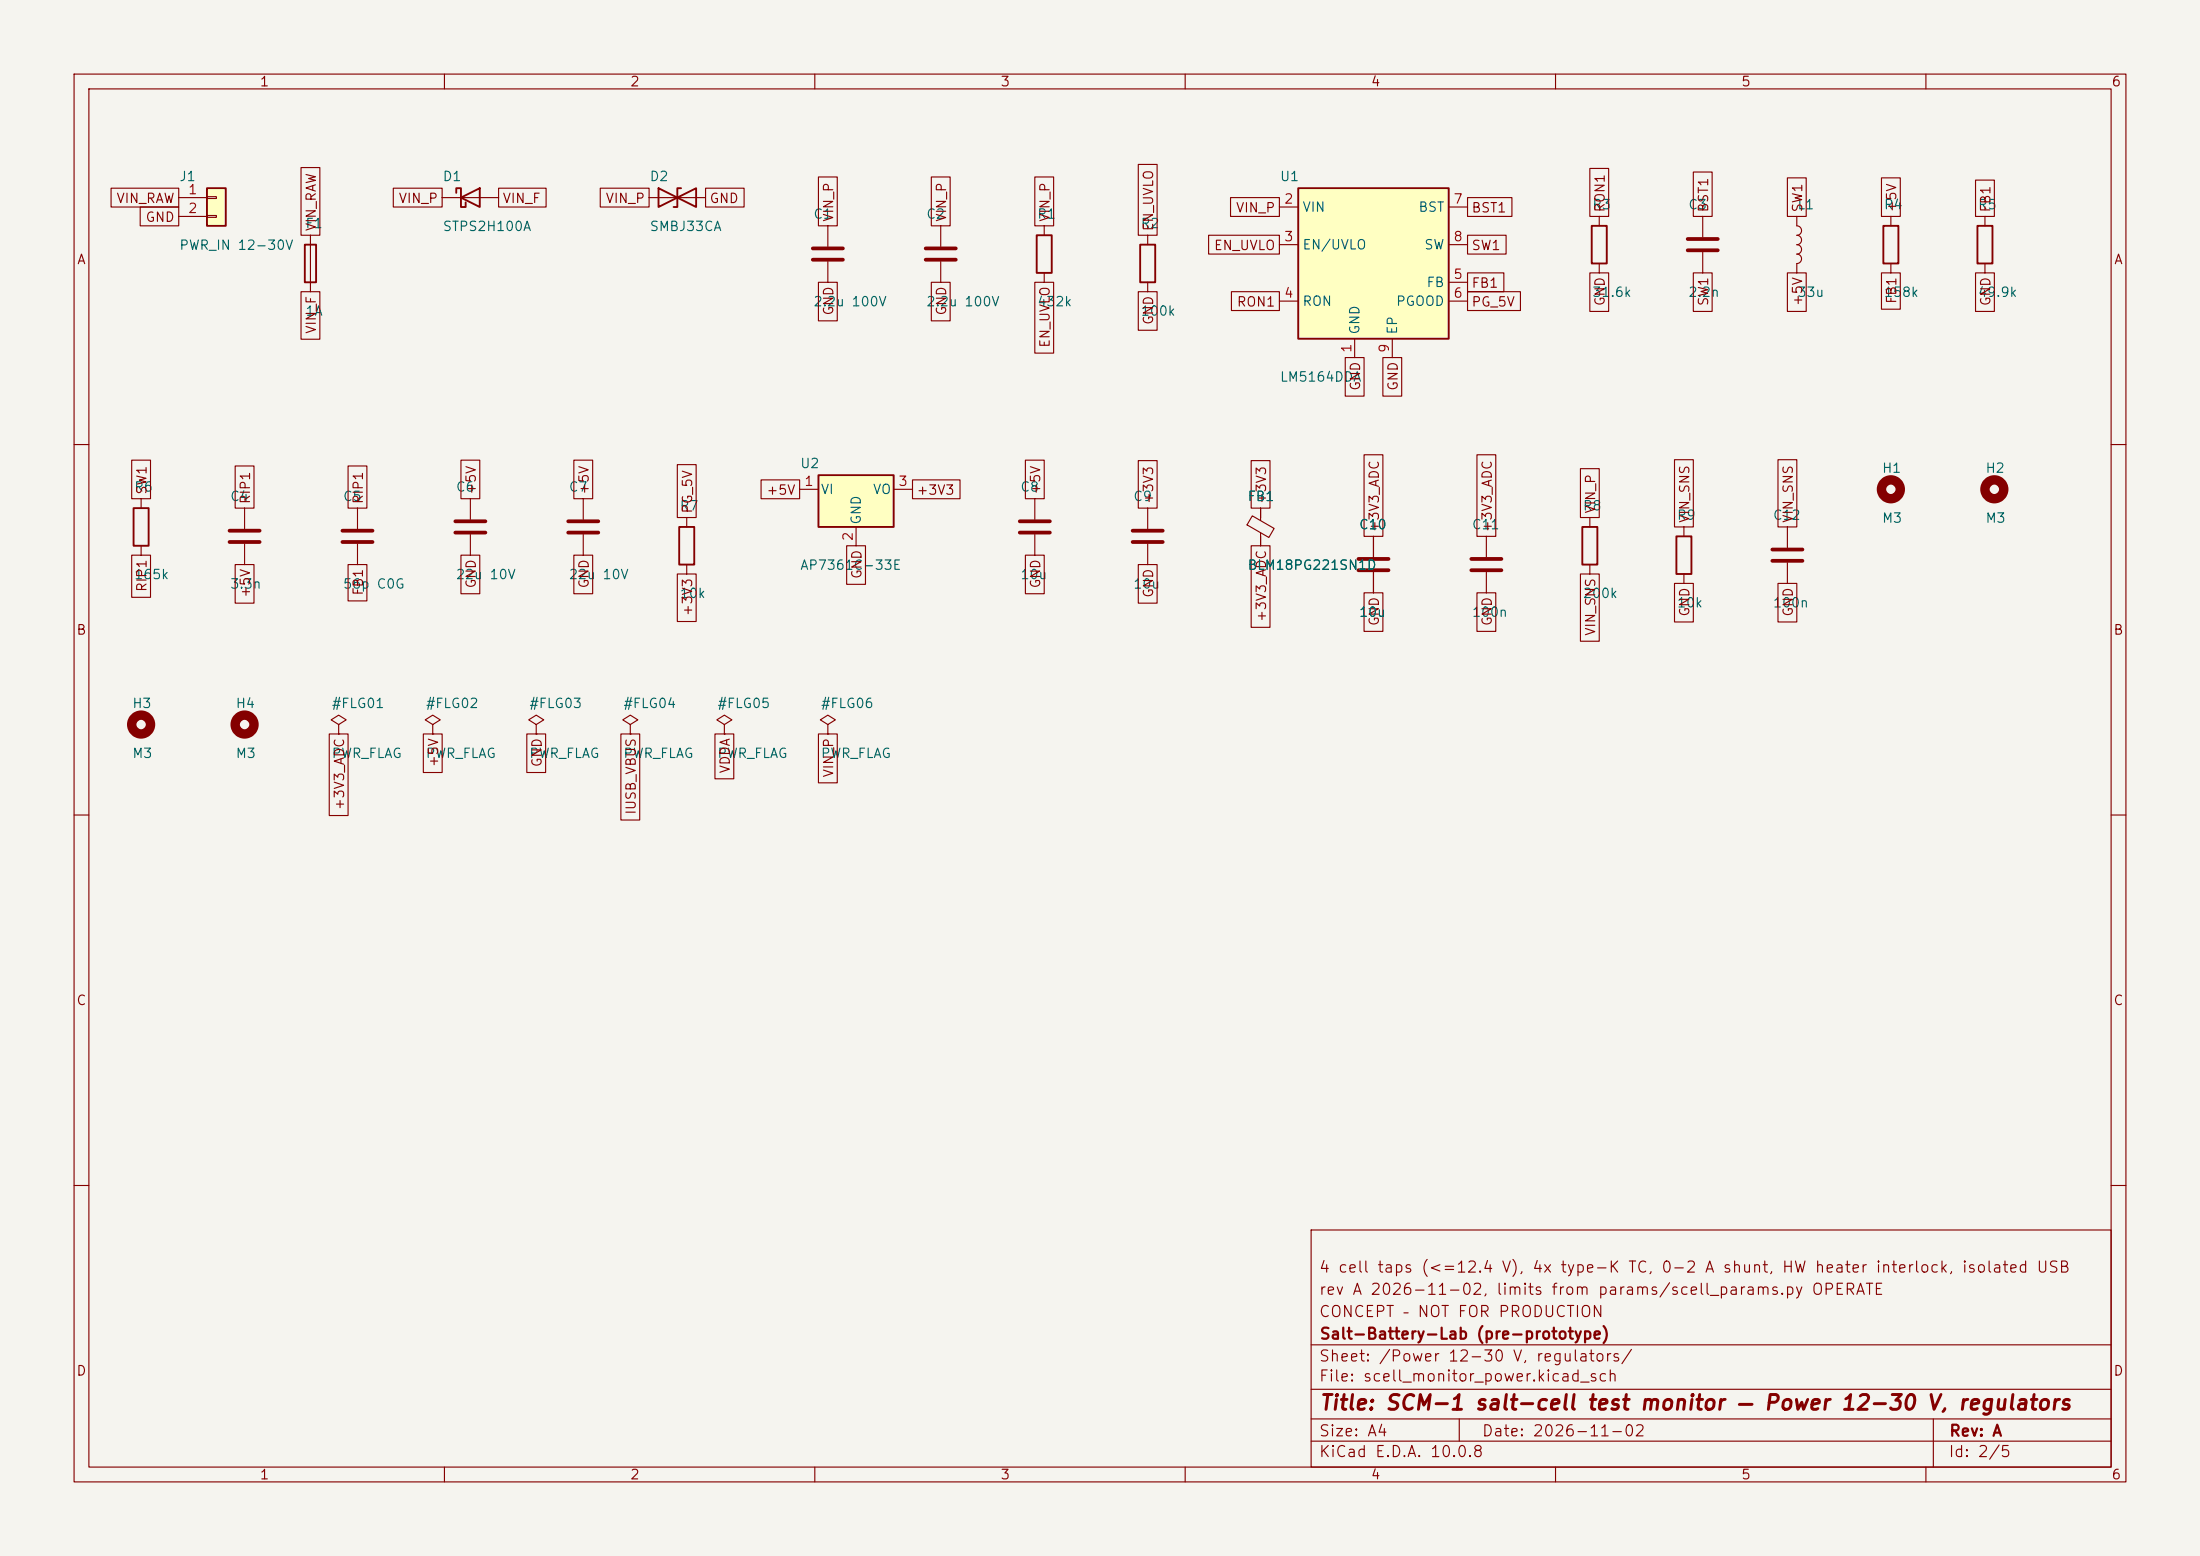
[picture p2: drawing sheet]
<svg xmlns="http://www.w3.org/2000/svg" width="297mm" height="210mm" viewBox="0 0 297 210" stroke-linecap="round" stroke-linejoin="round" font-family="sans-serif">
<path d="M0 0h297v210h-297z" fill="#f5f4ef" stroke="#f5f4ef" stroke-width=".14"/>
<g fill="none" stroke="#840000" stroke-width=".15">
<path d="M10 10h277v190h-277zM12 12h273v186h-273zM60 10v2M110 10v2M160 10v2M210 10v2M260 10v2M59.7 26.7h7.6M111.8 30.5v2.8M111.8 35.3v2.8M127 30.5v2.8M127 35.3v2.8"/>
<path d="M154.9 31.8v1.2M154.9 38.1v1.3M268 29.2v1.3M268 35.6v1.2M10 60h2M154.9 68.6v2.8M154.9 73.4v2.8M169.1 69.6l2.9 1.7-.7 1.2-2.9-1.7zM170.2 68.6v1.6M170.2 71.9v1.8M185.4 72.4v2.8M185.4 77.2v2.8"/>
<path d="M285 60h2M45.7 97.8l1-.6-1-.7-1 .7 1 .6v1.3M45.7 99.1h.1M58.4 97.8l1-.6-1-.7-1 .7 1 .6v1.3M58.4 99.1h.1M72.4 97.8l1-.6-1-.7-1 .7 1 .6v1.3M72.4 99.1h.1M85.1 97.8l1-.6-1-.7-1 .7 1 .6v1.3M85.1 99.1h.1M97.8 97.8l1-.6-1-.7-1 .7 1 .6v1.3M97.8 99.1h.1M10 110h2"/>
<path d="M285 110h2M10 160h2M177 166h108v32h-108zM285 160h2M60 198v2M110 198v2M160 198v2M177 194.5h108M177 191.5h108M177 187.5h108M177 181.5h108M197 191.5v3"/>
<path d="M210 198v2M260 198v2M261 191.5v6.5"/>
</g>
<path d="M61.6 26v-.6h.6v2.5h.7v-.6M62.2 26.7l2.6-1.3v2.5zM153.9 33h2.1v5.1h-2.1zM267 30.5h2v5.1h-2z" fill="none" stroke="#840000" stroke-width=".25"/>
<path d="M109.7 33.5h4.1M109.7 35.1h4.1M125 33.5h4M125 35.1h4M152.9 71.6h4.1M152.9 73.2h4.1M183.4 75.4h4.1M183.4 77h4.1" fill="none" stroke="#840000" stroke-width=".51"/>
<path d="M175.3 25.4h20.3v20.3h-20.3z" fill="#ffffc2"/>
<path d="M140 31.8h2v5h-2zM175.3 25.4h20.3v20.3h-20.3zM18 68.6h2.1v5.1h-2.1z" fill="none" stroke="#840000" stroke-width=".25"/>
<g fill="none" stroke="#840000" stroke-width=".15">
<path d="M141 30.5v1.3M141 36.8v1.3M172.7 27.9h2.6M172.7 33h2.6M195.6 27.9h2.5M195.6 33h2.5M195.6 38.1h2.5M172.7 40.6h2.6M182.9 45.7v2.6M188 45.7v2.6M195.6 40.6h2.5M19 67.3v1.3"/>
<path d="M19 73.7v1.2M33 68.6v2.8M33 73.4v2.8M139.7 67.3v2.8M139.7 72.1v2.8"/>
</g>
<circle cx="33" cy="97.8" r="1.27" fill="none" stroke="#840000" stroke-width="1.3"/>
<path d="M31 71.6h4.1M31 73.2h4.1M137.7 70.4h4M137.7 71.9h4" fill="none" stroke="#840000" stroke-width=".51"/>
<path d="M27.9 25.4h2.6v5.1h-2.6z" fill="#ffffc2"/>
<path d="M27.9 25.4h2.6v5.1h-2.6zM41.1 33h1.6v5.1h-1.6zM214.9 30.5h2v5.1h-2zM254.3 30.5h2v5.1h-2zM91.7 71.1h2v5.1h-2z" fill="none" stroke="#840000" stroke-width=".25"/>
<g fill="none" stroke="#840000" stroke-width=".15">
<path d="M24.1 26.7h3.8M24.1 29.2h3.8M27.9 26.5h1.3v.3h-1.3zM27.9 29.1h1.3v.2h-1.3zM41.9 31.8v7.6M215.9 29.2v1.3M215.9 35.6v1.2M229.9 29.2v2.8M229.9 34v2.8M242.6 29.2v1.3a.64 .64 0 0 1 .6 .6 .64 .64 0 0 1-.6 .7 .64 .64 0 0 1 .6 .6 .64 .64 0 0 1-.6 .6M242.6 33a.64 .64 0 0 1 .6 .7 .64 .64 0 0 1-.6 .6 .64 .64 0 0 1 .6 .6 .64 .64 0 0 1-.6 .7v1.2M255.3 29.2v1.3"/>
<path d="M255.3 35.6v1.2M48.3 68.6v2.8M48.3 73.4v2.8M63.5 67.3v2.8M63.5 72.1v2.8M78.7 67.3v2.8M78.7 72.1v2.8M92.7 69.9v1.2M92.7 76.2v1.3M241.3 71.1v2.8M241.3 75.9v2.8M111.8 97.8l1-.6-1-.7-1.1 .7 1.1 .6v1.3"/>
<path d="M111.8 99.1h.1"/>
</g>
<path d="M227.8 32.3h4.1M227.8 33.8h4.1M46.2 71.6h4.1M46.2 73.2h4.1M61.5 70.4h4M61.5 71.9h4M76.7 70.4h4.1M76.7 71.9h4.1M239.3 74.2h4M239.3 75.7h4" fill="none" stroke="#840000" stroke-width=".51"/>
<circle cx="19" cy="97.8" r="1.27" fill="none" stroke="#840000" stroke-width="1.3"/>
<path d="M110.5 64.1h10.1v7h-10.1z" fill="#ffffc2"/>
<path d="M88.9 25.4v2.5l5.1-2.5v2.5zM91.9 25.4h-.5v2.5h-.5M110.5 64.1h10.1v7h-10.1zM213.6 71.1h2v5.1h-2zM226.3 72.4h2v5.1h-2z" fill="none" stroke="#840000" stroke-width=".25"/>
<g fill="none" stroke="#840000" stroke-width=".15">
<path d="M15 25.4h9.1v2.5h-9.1zM18.9 27.9h5.2v2.6h-5.2zM40.6 22.6h2.6v9.2h-2.6zM40.6 39.4h2.6v6.4h-2.6zM53.1 25.4h6.6v2.5h-6.6zM67.3 25.4h6.4v2.5h-6.4zM81 25.4h6.6v2.5h-6.6zM87.6 26.7h7.6M95.2 25.4h5.3v2.5h-5.3zM110.5 23.9h2.5v6.6h-2.5zM110.5 38.1h2.5v5.2h-2.5zM125.7 38.1h2.6v5.2h-2.6z"/>
<path d="M125.7 23.9h2.6v6.6h-2.6zM139.7 23.9h2.5v6.6h-2.5zM139.7 38.1h2.5v9.6h-2.5zM153.7 22.2h2.5v9.6h-2.5zM153.7 39.4h2.5v5.2h-2.5zM163.2 31.7h9.5v2.6h-9.5zM166.1 26.7h6.6v2.5h-6.6zM166.2 39.4h6.5v2.5h-6.5zM198.1 36.8h4.9v2.6h-4.9zM198.1 31.7h5.2v2.6h-5.2zM198.1 26.7h6v2.5h-6zM198.1 39.4h7.2v2.5h-7.2z"/>
<path d="M214.6 36.8h2.6v5.2h-2.6zM214.6 22.7h2.6v6.5h-2.6zM228.6 36.8h2.5v5.2h-2.5zM228.6 23.2h2.5v6h-2.5zM241.3 36.8h2.5v5.2h-2.5zM241.3 24h2.5v5.2h-2.5zM254 24h2.5v5.2h-2.5zM254 36.8h2.5v4.9h-2.5zM266.7 24.3h2.5v4.9h-2.5zM266.7 36.8h2.5v5.2h-2.5zM181.6 48.3h2.6v5.2h-2.6zM186.7 48.3h2.5v5.2h-2.5z"/>
<path d="M17.8 74.9h2.5v5.7h-2.5zM17.8 62.1h2.5v5.2h-2.5zM31.7 62.9h2.6v5.7h-2.6zM31.7 76.2h2.6v5.2h-2.6zM47 76.2h2.5v4.9h-2.5zM47 62.9h2.5v5.7h-2.5zM62.2 62.1h2.6v5.2h-2.6zM62.2 74.9h2.6v5.2h-2.6zM77.5 62.1h2.5v5.2h-2.5zM77.5 74.9h2.5v5.2h-2.5zM91.4 62.7h2.6v7.2h-2.6zM91.4 77.5h2.6v6.4h-2.6z"/>
<path d="M102.7 64.8h5.2v2.5h-5.2zM107.9 66h2.6M114.3 73.7h2.5v5.2h-2.5zM115.6 71.1v2.6M120.6 66h2.6M123.2 64.8h6.4v2.5h-6.4zM138.4 74.9h2.6v5.2h-2.6zM138.4 62.1h2.6v5.2h-2.6zM153.7 62.2h2.5v6.4h-2.5zM153.7 76.2h2.5v5.2h-2.5zM168.9 62.2h2.6v6.4h-2.6zM168.9 73.7h2.6v11h-2.6z"/>
<path d="M170.2 68.6v1.3M170.2 72.4v1.3M184.1 61.4h2.6v11h-2.6zM185.4 72.4v2.8M185.4 77.2v2.8M199.4 61.4h2.5v11h-2.5zM200.7 72.4v2.8M200.7 77.2v2.8M213.4 77.5h2.5v9h-2.5zM213.4 63.3h2.5v6.6h-2.5zM214.6 69.9v1.2M214.6 76.2v1.3"/>
<path d="M226.1 62h2.5v9.1h-2.5zM226.1 78.7h2.5v5.2h-2.5zM227.3 71.1v1.3M227.3 77.5v1.2M240 78.7h2.6v5.2h-2.6zM240 62h2.6v9.1h-2.6zM44.4 99.1h2.6v11h-2.6zM57.1 99.1h2.6v5.2h-2.6zM71.1 99.1h2.6v5.2h-2.6zM83.8 99.1h2.6v11.6h-2.6zM96.5 99.1h2.6v6h-2.6zM110.5 99.1h2.5v6.6h-2.5z"/>
<path d="M184.1 80h2.6v5.2h-2.6zM199.4 80h2.5v5.2h-2.5z"/>
</g>
<g fill="none" stroke="#840000" stroke-width="1.3">
<circle cx="255.3" cy="66" r="1.27"/>
<circle cx="269.2" cy="66" r="1.27"/>
</g>
<path d="M198.6 75.4h4.1M198.6 77h4.1" fill="none" stroke="#840000" stroke-width=".51"/>
<text font-size="2" fill="#840000" x="178" y="190.8">Title: SCM-1 salt-cell test monitor — Power 12-30 V, regulators</text>
<g font-size="1.5" fill="#840000">
<text x="178" y="172.1">4 cell taps (&lt;=12.4 V), 4x type-K TC, 0-2 A shunt, HW heater interlock, isolated USB</text>
<text x="178" y="178.1">CONCEPT – NOT FOR PRODUCTION</text>
<text x="178" y="175.1">rev A 2026-11-02, limits from params/scell_params.py OPERATE</text>
<text x="178" y="184.1">Sheet: /Power 12-30 V, regulators/</text>
<text x="178" y="181.1">Salt-Battery-Lab (pre-prototype)</text>
<text x="178" y="186.8">File: scell_monitor_power.kicad_sch</text>
<text x="178" y="197">KiCad E.D.A. 10.0.8</text>
<text x="178" y="194.2">Size: A4</text>
<text x="200" y="194.2">Date: 2026-11-02</text>
<text x="263" y="197">Id: 2/5</text>
<text x="263" y="194.2">Rev: A</text>
</g>
<g font-size="1.3" fill="#840000">
<text x="35" y="12">1</text>
<text x="85" y="12">2</text>
<text x="135" y="12">3</text>
<text x="185" y="12">4</text>
<text x="235" y="12">5</text>
<text x="285" y="12">6</text>
<text x="15.6" y="27.7">VIN_RAW</text>
<text x="53.7" y="27.7">VIN_P</text>
<text x="67.8" y="27.7">VIN_F</text>
<text x="81.7" y="27.7">VIN_P</text>
<text x="95.7" y="27.7">GND</text>
<text x="166.8" y="29">VIN_P</text>
<text x="198.6" y="29">BST1</text>
<text x="217" y="28.8" transform="rotate(-90 217 28.8)">RON1</text>
<text x="230.9" y="28.8" transform="rotate(-90 230.9 28.8)">BST1</text>
<text x="243.6" y="28.8" transform="rotate(-90 243.6 28.8)">SW1</text>
<text x="256.3" y="28.8" transform="rotate(-90 256.3 28.8)">+5V</text>
<text x="269" y="28.8" transform="rotate(-90 269 28.8)">FB1</text>
<text x="10.3" y="36">A</text>
<text x="19.6" y="30.3">GND</text>
<text x="43" y="31.3" transform="rotate(-90 43 31.3)">VIN_RAW</text>
<text x="112.8" y="30" transform="rotate(-90 112.8 30)">VIN_P</text>
<text x="128.1" y="30" transform="rotate(-90 128.1 30)">VIN_P</text>
<text x="142" y="30" transform="rotate(-90 142 30)">VIN_P</text>
<text x="156" y="31.3" transform="rotate(-90 156 31.3)">EN_UVLO</text>
<text x="163.8" y="34.1">EN_UVLO</text>
<text x="198.6" y="34.1">SW1</text>
<text x="285.3" y="36">A</text>
<text x="166.9" y="41.7">RON1</text>
<text x="198.6" y="39.2">FB1</text>
<text x="198.6" y="41.7">PG_5V</text>
<text x="217" y="41.4" transform="rotate(-90 217 41.4)">GND</text>
<text x="230.9" y="41.4" transform="rotate(-90 230.9 41.4)">SW1</text>
<text x="243.6" y="41.4" transform="rotate(-90 243.6 41.4)">+5V</text>
<text x="256.3" y="41.1" transform="rotate(-90 256.3 41.1)">FB1</text>
<text x="269" y="41.4" transform="rotate(-90 269 41.4)">GND</text>
<text x="43" y="45.2" transform="rotate(-90 43 45.2)">VIN_F</text>
<text x="112.8" y="42.7" transform="rotate(-90 112.8 42.7)">GND</text>
<text x="128.1" y="42.7" transform="rotate(-90 128.1 42.7)">GND</text>
<text x="142" y="47" transform="rotate(-90 142 47)">EN_UVLO</text>
<text x="156" y="43.9" transform="rotate(-90 156 43.9)">GND</text>
<text x="183.9" y="52.8" transform="rotate(-90 183.9 52.8)">GND</text>
<text x="189" y="52.8" transform="rotate(-90 189 52.8)">GND</text>
<text x="20.1" y="66.9" transform="rotate(-90 20.1 66.9)">SW1</text>
<text x="34.1" y="68.1" transform="rotate(-90 34.1 68.1)">RIP1</text>
<text x="49.3" y="68.1" transform="rotate(-90 49.3 68.1)">RIP1</text>
<text x="64.6" y="66.9" transform="rotate(-90 64.6 66.9)">+5V</text>
<text x="79.8" y="66.9" transform="rotate(-90 79.8 66.9)">+5V</text>
<text x="93.8" y="69.4" transform="rotate(-90 93.8 69.4)">PG_5V</text>
<text x="103.4" y="67.1">+5V</text>
<text x="123.6" y="67.1">+3V3</text>
<text x="140.8" y="66.9" transform="rotate(-90 140.8 66.9)">+5V</text>
<text x="156" y="68.1" transform="rotate(-90 156 68.1)">+3V3</text>
<text x="171.2" y="68.1" transform="rotate(-90 171.2 68.1)">+3V3</text>
<text x="186.5" y="71.9" transform="rotate(-90 186.5 71.9)">+3V3_ADC</text>
<text x="201.7" y="71.9" transform="rotate(-90 201.7 71.9)">+3V3_ADC</text>
<text x="215.7" y="69.4" transform="rotate(-90 215.7 69.4)">VIN_P</text>
<text x="228.4" y="70.7" transform="rotate(-90 228.4 70.7)">VIN_SNS</text>
<text x="242.4" y="70.7" transform="rotate(-90 242.4 70.7)">VIN_SNS</text>
<text x="20.1" y="80" transform="rotate(-90 20.1 80)">RIP1</text>
<text x="34.1" y="80.8" transform="rotate(-90 34.1 80.8)">+5V</text>
<text x="49.3" y="80.5" transform="rotate(-90 49.3 80.5)">FB1</text>
<text x="64.6" y="79.5" transform="rotate(-90 64.6 79.5)">GND</text>
<text x="79.8" y="79.5" transform="rotate(-90 79.8 79.5)">GND</text>
<text x="93.8" y="83.3" transform="rotate(-90 93.8 83.3)">+3V3</text>
<text x="116.6" y="78.2" transform="rotate(-90 116.6 78.2)">GND</text>
<text x="140.8" y="79.5" transform="rotate(-90 140.8 79.5)">GND</text>
<text x="156" y="80.8" transform="rotate(-90 156 80.8)">GND</text>
<text x="228.4" y="83.3" transform="rotate(-90 228.4 83.3)">GND</text>
<text x="242.4" y="83.3" transform="rotate(-90 242.4 83.3)">GND</text>
<text x="10.2" y="86">B</text>
<text x="171.2" y="84" transform="rotate(-90 171.2 84)">+3V3_ADC</text>
<text x="186.5" y="84.6" transform="rotate(-90 186.5 84.6)">GND</text>
<text x="201.7" y="84.6" transform="rotate(-90 201.7 84.6)">GND</text>
<text x="215.7" y="85.9" transform="rotate(-90 215.7 85.9)">VIN_SNS</text>
<text x="285.2" y="86">B</text>
<text x="59.5" y="103.6" transform="rotate(-90 59.5 103.6)">+5V</text>
<text x="73.4" y="103.6" transform="rotate(-90 73.4 103.6)">GND</text>
<text x="98.8" y="104.5" transform="rotate(-90 98.8 104.5)">VDDA</text>
<text x="112.8" y="105" transform="rotate(-90 112.8 105)">VIN_P</text>
<text x="46.8" y="109.4" transform="rotate(-90 46.8 109.4)">+3V3_ADC</text>
<text x="86.1" y="110" transform="rotate(-90 86.1 110)">IUSB_VBUS</text>
<text x="10.2" y="136">C</text>
<text x="285.2" y="136">C</text>
<text x="10.2" y="186">D</text>
<text x="285.2" y="186">D</text>
<text x="35" y="200">1</text>
<text x="85" y="200">2</text>
<text x="135" y="200">3</text>
<text x="185" y="200">4</text>
<text x="235" y="200">5</text>
<text x="285" y="200">6</text>
</g>
<g font-size="1.3" fill="#006464">
<text x="24.1" y="24.8">J1</text>
<text x="59.7" y="24.8">D1</text>
<text x="87.6" y="24.8">D2</text>
<text x="109.7" y="29.8">C1</text>
<text x="125" y="29.8">C2</text>
<text x="139.9" y="29.8">R1</text>
<text x="172.7" y="24.8">U1</text>
<text x="175.7" y="28.9">VIN</text>
<text x="191.4" y="28.9">BST</text>
<text x="214.9" y="28.6">R3</text>
<text x="227.8" y="28.6">C3</text>
<text x="242.6" y="28.6">L1</text>
<text x="254.2" y="28.6">R4</text>
<text x="266.9" y="28.6">R5</text>
<text x="24.1" y="34">PWR_IN 12-30V</text>
<text x="41.1" y="31.1">F1</text>
<text x="59.7" y="31.5">STPS2H100A</text>
<text x="87.6" y="31.5">SMBJ33CA</text>
<text x="153.9" y="31.1">R2</text>
<text x="175.7" y="34">EN/UVLO</text>
<text x="192.2" y="34">SW</text>
<text x="109.7" y="41.7">2.2u 100V</text>
<text x="125" y="41.7">2.2u 100V</text>
<text x="139.9" y="41.7">432k</text>
<text x="175.7" y="41.6">RON</text>
<text x="188.4" y="41.6">PGOOD</text>
<text x="192.5" y="39.1">FB</text>
<text x="214.9" y="40.4">31.6k</text>
<text x="227.8" y="40.4">2.2n</text>
<text x="242.6" y="40.4">33u</text>
<text x="254.2" y="40.4">158k</text>
<text x="266.9" y="40.4">49.9k</text>
<text x="41.1" y="42.9">1A</text>
<text x="153.9" y="42.9">100k</text>
<text x="183.8" y="45.2" transform="rotate(-90 183.8 45.2)">GND</text>
<text x="188.9" y="45.2" transform="rotate(-90 188.9 45.2)">EP</text>
<text x="172.7" y="51.8">LM5164DDA</text>
<text x="107.9" y="63.5">U2</text>
<text x="254" y="64.1">H1</text>
<text x="268" y="64.1">H2</text>
<text x="18" y="66.7">R6</text>
<text x="31" y="67.9">C4</text>
<text x="46.2" y="67.9">C5</text>
<text x="61.5" y="66.7">C6</text>
<text x="76.7" y="66.7">C7</text>
<text x="91.7" y="69.2">R7</text>
<text x="110.7" y="67">VI</text>
<text x="116.5" y="70.9" transform="rotate(-90 116.5 70.9)">GND</text>
<text x="117.7" y="67">VO</text>
<text x="137.7" y="66.7">C8</text>
<text x="152.9" y="67.9">C9</text>
<text x="168.3" y="67.9">FB1</text>
<text x="183.4" y="71.8">C10</text>
<text x="198.6" y="71.8">C11</text>
<text x="213.6" y="69.2">R8</text>
<text x="226.3" y="70.5">R9</text>
<text x="239.3" y="70.5">C12</text>
<text x="254" y="70.9">M3</text>
<text x="268" y="70.9">M3</text>
<text x="107.9" y="77.2">AP7361C-33E</text>
<text x="168.3" y="77.2">BLM18PG221SN1D</text>
<text x="18" y="78.5">165k</text>
<text x="31" y="79.8">3.3n</text>
<text x="46.2" y="79.8">56p C0G</text>
<text x="61.5" y="78.5">22u 10V</text>
<text x="76.7" y="78.5">22u 10V</text>
<text x="91.7" y="81">10k</text>
<text x="137.7" y="78.5">10u</text>
<text x="152.9" y="79.8">10u</text>
<text x="183.4" y="83.6">10u</text>
<text x="198.6" y="83.6">100n</text>
<text x="213.6" y="81">200k</text>
<text x="226.3" y="82.3">10k</text>
<text x="239.3" y="82.3">100n</text>
<text x="17.8" y="95.9">H3</text>
<text x="31.7" y="95.9">H4</text>
<text x="44.7" y="95.9">#FLG01</text>
<text x="57.4" y="95.9">#FLG02</text>
<text x="71.4" y="95.9">#FLG03</text>
<text x="84.1" y="95.9">#FLG04</text>
<text x="96.8" y="95.9">#FLG05</text>
<text x="110.7" y="95.9">#FLG06</text>
<text x="17.8" y="102.6">M3</text>
<text x="31.7" y="102.6">M3</text>
<text x="44.7" y="102.6">PWR_FLAG</text>
<text x="57.4" y="102.6">PWR_FLAG</text>
<text x="71.4" y="102.6">PWR_FLAG</text>
<text x="84.1" y="102.6">PWR_FLAG</text>
<text x="96.8" y="102.6">PWR_FLAG</text>
<text x="110.7" y="102.6">PWR_FLAG</text>
</g>
<g font-size="1.3" fill="#a90000">
<text x="25.3" y="26.5">1</text>
<text x="25.3" y="29.1">2</text>
<text x="173.3" y="27.8">2</text>
<text x="196.1" y="27.8">7</text>
<text x="173.3" y="32.9">3</text>
<text x="196.1" y="32.9">8</text>
<text x="173.3" y="40.5">4</text>
<text x="196.1" y="38">5</text>
<text x="196.1" y="40.5">6</text>
<text x="182.7" y="47.7" transform="rotate(-90 182.7 47.7)">1</text>
<text x="187.8" y="47.7" transform="rotate(-90 187.8 47.7)">9</text>
<text x="108.5" y="65.9">1</text>
<text x="121.2" y="65.9">3</text>
<text x="115.4" y="73.1" transform="rotate(-90 115.4 73.1)">2</text>
</g>
</svg>
